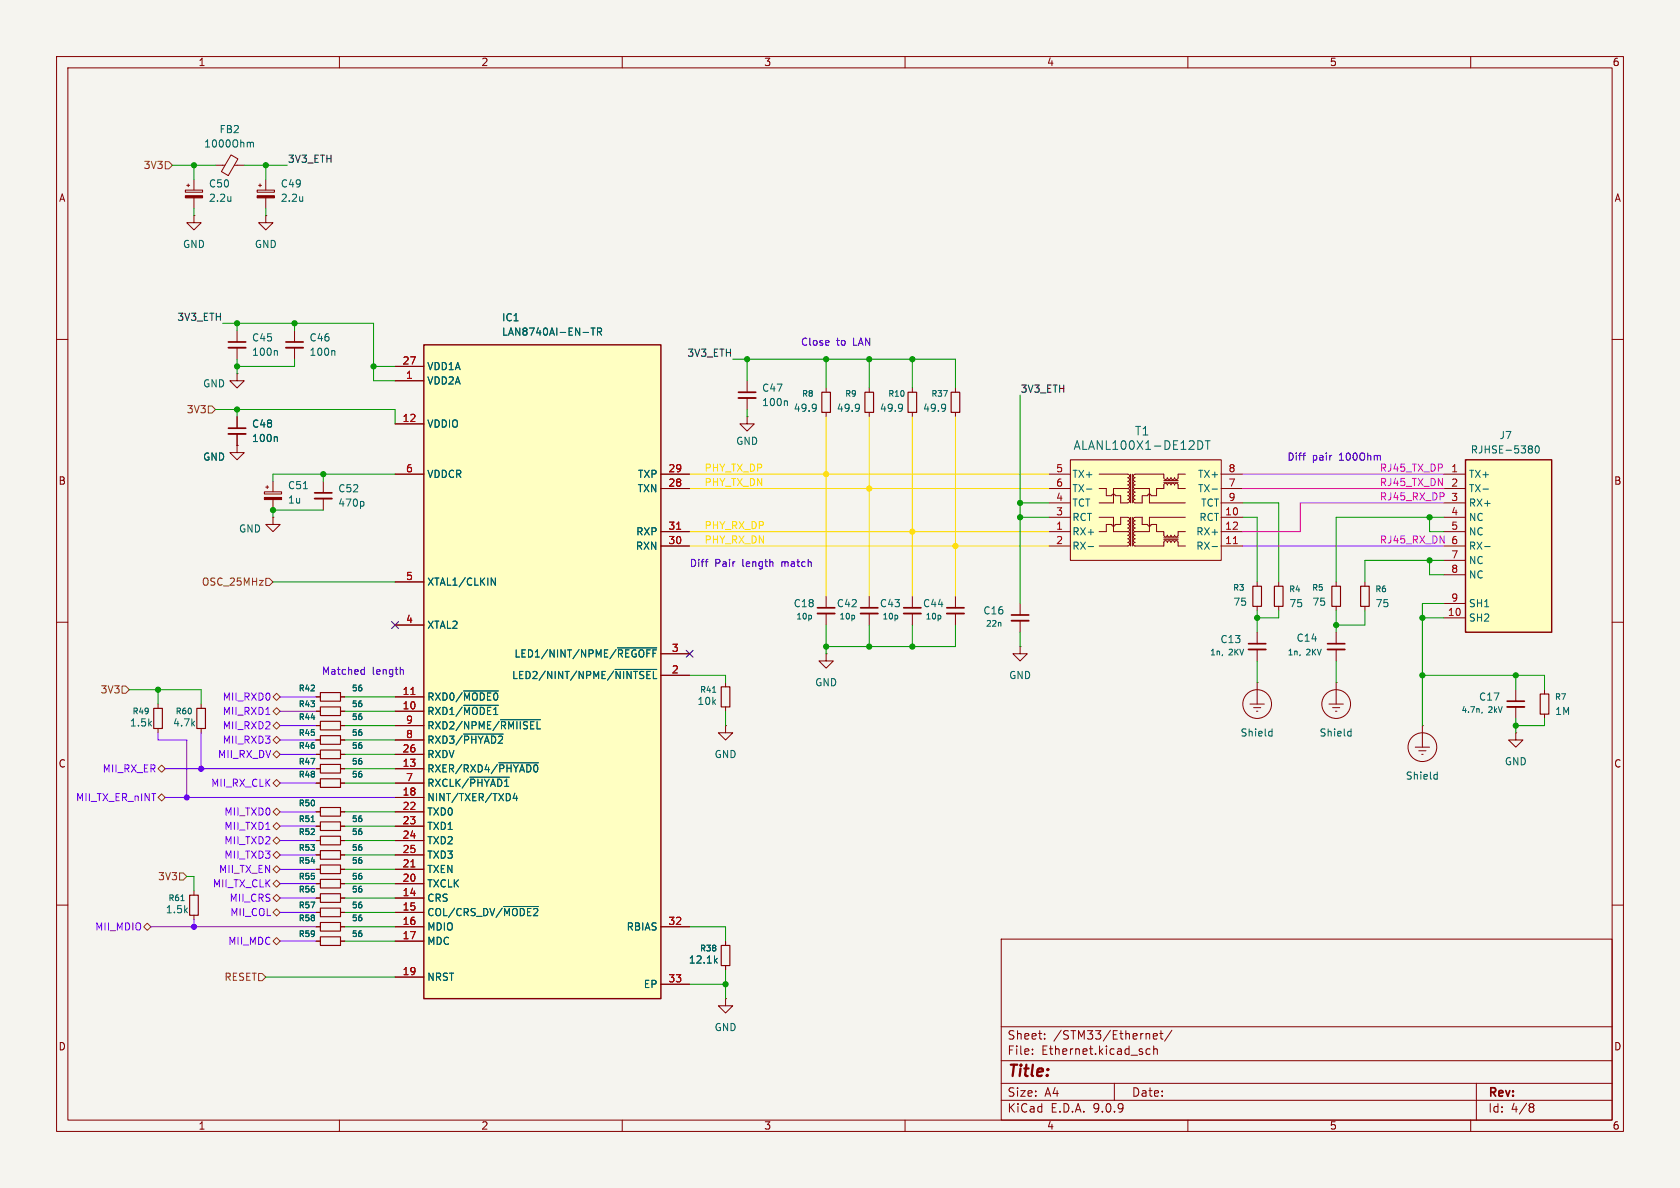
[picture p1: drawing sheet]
<svg xmlns="http://www.w3.org/2000/svg" width="297mm" height="210mm" viewBox="0 0 297 210" stroke-linecap="round" stroke-linejoin="round" font-family="sans-serif">
<path d="M0 0h297v210h-297z" fill="#f5f4ef" stroke="#f5f4ef" stroke-width=".18"/>
<g fill="none" stroke="#840000" stroke-width=".18">
<path d="M10 10h277v190h-277zM12 12h273v186h-273zM60 10v2M110 10v2M160 10v2M210 10v2M260 10v2M45.5 33.6h3v.4h-3zM45.7 32.8h.5M46 32.5v.5M47 38.1v1.3h1.3l-1.3 1.2-1.3-1.2h1.3M47 38.1h.1"/>
<path d="M47 31.8v1.8M47 35v1.8M10 60h2M285 60h2M48.3 91.4v1.3h1.2l-1.2 1.3-1.3-1.3h1.3M48.3 91.4h.1M10 110h2M146 115.6v1.2h1.3l-1.3 1.3-1.2-1.3h1.2M146 115.6h.1M146 105.4v2M146 108.5v2M153.7 105.4v2"/>
<path d="M153.7 108.5v2M161.3 105.4v2M161.3 108.5v2M285 110h2M55.9 133.4h.7M55.9 130.8h.7M60.2 133.4h.8M60.2 130.8h.8M128.3 128.3v1.2h1.2l-1.2 1.3-1.3-1.3h1.3M128.3 128.3h.1M273 121.9v.8M273 126.2v.8"/>
<path d="M55.9 143.5h.7M60.2 143.5h.8M10 160h2M177 166h108v32h-108zM285 160h2M60 198v2M110 198v2M160 198v2M177 194.5h108M177 191.5h108M177 187.5h108M177 181.5h108"/>
<path d="M182.5 186.3v.1M182.5 185.5v.1M184.7 183.6v.1M184.7 182.8v.1M197 191.5v3M203.3 185.5l-.4-.1-.3 .3v.4l.1 .2h.6M203.9 183.2l.7-.1-.1-.3-.4-.1-.2 .2 .1 .7h.5M204 185.5l.2-.1 .3 .1 .1 .9M204 184.9v1.5M205 182.7h.6M205.2 182.2v1.3l.4 .2M207.2 182.1l-1.3 2"/>
<path d="M210 198v2M260 198v2M261 191.5v6.5M270.6 195.1l.4 .1 .2 .2-.3 .3M270.6 195.7h.3M270.9 195.7l.2 .2 .1 .4-.2 .2-.4 .1"/>
</g>
<path d="M56.6 132.6h3.6v1.5h-3.6zM56.6 130h3.6v1.6h-3.6zM272.3 122.7h1.5v3.5h-1.5zM56.6 142.7h3.6v1.6h-3.6z" fill="none" stroke="#840000" stroke-width=".2"/>
<path d="M45.5 34.6h3v.4h-3z" fill="#840000" stroke="#840000" stroke-width=".18"/>
<path d="M53.5 34.7v.9M53.5 35.5h.1" fill="none" stroke="#006464" stroke-width=".18"/>
<path d="M144.5 107.4h3.1M152.1 107.4h3.1M159.8 107.4h3" fill="none" stroke="#840000" stroke-width=".3"/>
<path d="M144.5 108.5h3.1M152.1 108.5h3.1M159.8 108.5h3" fill="none" stroke="#840000" stroke-width=".33"/>
<path d="M74.9 61h41.9v115.5h-41.9z" fill="#ffffc2"/>
<path d="M74.9 61h41.9v115.5h-41.9z" fill="none" stroke="#840000" stroke-width=".25"/>
<g fill="none" stroke="#840000" stroke-width=".18">
<path d="M38.1 29.2h1.7M40.8 27.4l1.3 .7-1.7 2.9-1.3-.7zM41.4 29.2h1.8M41.9 58.4v2.1M52.1 58.4v2.1M41.9 78.7v1.3h1.3l-1.3 1.3-1.3-1.3h1.3M41.9 78.7h.1M41.9 61.5v2M41.9 73.7v2M41.9 76.7v2M52.1 61.5v2M69.8 64.8h5.1"/>
<path d="M69.8 67.3h5.1M69.8 74.9h5.1M146 68.6v.7M146 72.9v.8M153.7 68.6v.7M153.7 72.9v.8M46.7 86.9h3.1v.4h-3.1zM47 86.1h.5M47.2 85.9v.5M48.3 85.1v1.8M48.3 88.3v1.9M57.1 85.1v2"/>
<path d="M57.1 88.1v2.1M69.8 83.8h5.1M116.8 83.8h5.1M116.8 86.4h5.1M116.8 94h5.1M116.8 96.5h5.1M69.8 102.9h5.1M69.8 110.5h5.1M116.8 115.6h5.1M116.8 119.4h5.1M222.2 102.9v.7M222.2 107.2v.8"/>
<path d="M222.2 111.8v2M222.2 114.8v2M226.1 102.9v.7M226.1 107.2v.8M236.2 102.9v.7M236.2 107.2v.8M236.2 111.8v2M236.2 114.8v2M241.3 102.9v.7M241.3 107.2v.8M27.9 124.5v.7M27.9 128.8v.7"/>
<path d="M55.9 123.2h.7M55.9 125.7h.7M55.9 128.3h.7M55.9 135.9h.7M55.9 138.4h.7M60.2 123.2h.8M60.2 125.7h.8M60.2 128.3h.8M60.2 135.9h.8M60.2 138.4h.8M69.8 123.2h5.1M69.8 125.7h5.1"/>
<path d="M69.8 128.3h5.1M69.8 130.8h5.1M69.8 133.4h5.1M69.8 135.9h5.1M69.8 138.4h5.1M128.3 120.7v.7M128.3 125v.7M221 124.5h2.5M221.6 125.1h1.3M222.1 125.7h.3M222.2 120.7h.1M222.2 120.7v3.8"/>
<path d="M234.9 124.5h2.6M235.6 125.1h1.3M236.1 125.7h.2M236.2 120.7h.1M236.2 120.7v3.8M250.2 132.1h2.5M250.8 132.7h1.3M251.3 133.4h.3M251.5 128.3h.1M251.5 128.3v3.8M268 129.5v1.3h1.2l-1.2 1.3-1.3-1.3h1.3M268 129.5h.1"/>
<path d="M268 121.9v2.1M268 125v2M34.3 157.5v.7M69.8 141h5.1M69.8 143.5h5.1M69.8 146.1h5.1M69.8 148.6h5.1M69.8 151.1h5.1M69.8 153.7h5.1M69.8 156.2h5.1M69.8 158.8h5.1M34.3 161.8v.8"/>
<path d="M69.8 161.3h5.1M69.8 163.8h5.1M69.8 166.4h5.1M69.8 172.7h5.1M116.8 163.8h5.1M116.8 174h5.1"/>
<circle cx="222.2" cy="124.5" r="2.54"/>
<circle cx="236.2" cy="124.5" r="2.54"/>
<circle cx="251.5" cy="132.1" r="2.54"/>
</g>
<path d="M119.6 93.6h.7M72.6 122.8h.8M72.6 153.3h.8" fill="none" stroke="#a90000" stroke-width=".18"/>
<g fill="none" stroke="#006464" stroke-width=".18">
<path d="M44.3 25.3l.1-.2 .3 .1 .1 .8M104.5 58h.7M104.8 58v1.3M105.6 58.6h.6l.2-.2-.1-.3-.7-.1v1.3M105.9 58.6l.5 .7M48.9 62l.1 .2v.6M48.9 77.2l.1 .2v.7M59 62l.2 .2v.6M144.2 71.5l.1 .1a1.07 1.07 0 0 1-.2 1M144.3 72l-.1 .2M151.8 71.5l.1 .1a1.07 1.07 0 0 1-.2 1M151.9 72l-.1 .2"/>
<path d="M53.6 86.4h.8M64.1 88.6l.2 .3v.3l-.2 .3M86.8 102.2l.8 1.2v-1.2M108.7 118.3h7.4M109.2 114.5h6.9M115.5 120h.6M82 122.1h6.1M82 124.7h6.1M82 129.8h7M83 137.4h7M88.2 134.8h7M88.5 127.2h7"/>
<path d="M126 122.4h.5M224.5 129.3h.4M224.9 130.1h-.4M224.9 128.8v1.3M238.5 129.3h.4M238.9 128.8v1.3M238.9 130.1h-.4M253.7 136.9l.4 .1M254.1 136.5v1.2M254.1 137.7h-.4M262 125.9l-.1 .2M32 159.2h.6"/>
<path d="M91 140.2l-.3 .9h.8M91.3 140.7v.8M89 160.2h6.2"/>
</g>
<g fill="none" stroke="#840000" stroke-width=".2">
<path d="M145.3 69.3h1.5v3.6h-1.5zM152.9 69.3h1.5v3.6h-1.5zM221.5 103.6h1.5v3.6h-1.5zM225.3 103.6h1.5v3.6h-1.5zM235.5 103.6h1.5v3.6h-1.5zM240.5 103.6h1.6v3.6h-1.6zM27.2 125.2h1.5v3.6h-1.5zM56.6 125h3.6v1.5h-3.6zM56.6 137.7h3.6v1.5h-3.6zM56.6 127.5h3.6v1.5h-3.6zM56.6 122.4h3.6v1.6h-3.6zM56.6 135.1h3.6v1.6h-3.6z"/>
<path d="M127.5 121.4h1.5v3.6h-1.5zM33.5 158.2h1.6v3.6h-1.6z"/>
</g>
<path d="M40.4 60.5h3M40.4 75.7h3M50.5 60.5h3.1M55.6 87.1h3.1M220.7 113.8h3.1M234.7 113.8h3M266.4 124h3.1" fill="none" stroke="#840000" stroke-width=".3"/>
<path d="M40.4 61.5h3M40.4 76.7h3M50.5 61.5h3.1M55.6 88.1h3.1M220.7 114.8h3.1M234.7 114.8h3M266.4 125h3.1" fill="none" stroke="#840000" stroke-width=".33"/>
<path d="M46.7 87.9h3.1v.4h-3.1z" fill="#840000" stroke="#840000" stroke-width=".18"/>
<path d="M259.1 81.3h15.2v30.5h-15.2z" fill="#ffffc2"/>
<path d="M259.1 81.3h15.2v30.5h-15.2z" fill="none" stroke="#840000" stroke-width=".25"/>
<g fill="none" stroke="#840000" stroke-width=".18">
<path d="M161.3 68.6v.7M161.3 72.9v.8M255.3 83.8h3.8M255.3 86.4h3.8M255.3 88.9h3.8M255.3 91.4h3.8M255.3 94h3.8M255.3 96.5h3.8M255.3 99.1h3.8M255.3 101.6h3.8M255.3 106.7h3.8M255.3 109.2h3.8"/>
<path d="M35.6 124.5v.7M35.6 128.8v.7M55.9 156.2h.7M55.9 158.8h.7M60.2 156.2h.8M60.2 158.8h.8M55.9 161.3h.7M55.9 163.8h.7M55.9 166.4h.7M60.2 161.3h.8M60.2 163.8h.8M60.2 166.4h.8"/>
<path d="M128.3 176.5v1.3h1.2l-1.2 1.3-1.3-1.3h1.3M128.3 176.5h.1M128.3 166.4v.7M128.3 170.7v.8"/>
</g>
<path d="M159.4 71.5l.1 .1a1.07 1.07 0 0 1-.1 1M159.6 72l-.2 .2M270.8 78.9l.1 .2-.1 .2M270.8 79.4l.1 .2-.1 .4M271.5 78.9l.2-.1a.68 .68 0 0 1 .4 .6 .68 .68 0 0 1-.4 .7l-.2-.1-.1-.4zM262.2 86.5h.9M262.5 96.6h.9M126.4 169.8l.4 .5M126.8 169.4l-.5 .5" fill="none" stroke="#006464" stroke-width=".18"/>
<path d="M160.5 69.3h1.6v3.6h-1.6zM34.8 125.2h1.5v3.6h-1.5zM56.6 155.4h3.6v1.6h-3.6zM56.6 158h3.6v1.5h-3.6zM56.6 160.5h3.6v1.6h-3.6zM56.6 163.1h3.6v1.5h-3.6zM56.6 165.6h3.6v1.5h-3.6zM127.5 167.1h1.5v3.6h-1.5z" fill="none" stroke="#840000" stroke-width=".2"/>
<path d="M189.2 81.3h26.7v17.8h-26.7z" fill="#ffffc2"/>
<g fill="none" stroke="#840000" stroke-width=".18">
<path d="M32.8 33.6h3v.4h-3zM33 32.8h.5M33.3 32.5v.5M34.3 38.1v1.3h1.3l-1.3 1.2-1.3-1.2h1.3M34.3 38.1h.1M34.3 31.8v1.8M34.3 35v1.8M41.9 66v1.3h1.3l-1.3 1.3-1.3-1.3h1.3M41.9 66h.1M41.9 78.7h.1M41.9 73.7v2M41.9 76.7v2"/>
<path d="M69.8 64.8h5.1M69.8 67.3h5.1M69.8 74.9h5.1M132.1 73.7v1.2h1.2l-1.2 1.3-1.3-1.3h1.3M132.1 73.7h.1M132.1 67.3v2M132.1 70.4v2M168.9 68.6v.7M168.9 72.9v.8M69.8 83.8h5.1M116.8 83.8h5.1M116.8 86.4h5.1"/>
<path d="M116.8 94h5.1M116.8 96.5h5.1M185.4 83.8h3.8M185.4 86.4h3.8M185.4 88.9h3.8M185.4 91.4h3.8M185.4 94h3.8M185.4 96.5h3.8M189.2 81.3h26.7v17.8h-26.7zM194.3 86.4h1.3v1.2h.9l.3-.3 .3 .1 .1 .2h.9v1.3h1.3l.2-.1 .1-.3-.3-.2 .2-.2 .1-.2-.3-.3M194.3 83.8h5.2l.2 .4-.3 .2 .2 .2 .1 .2-.3 .3M194.3 91.4h2.5v2.6l2.7-.1 .2-.3-.3-.3 .2-.1 .1-.2-.3-.3"/>
<path d="M194.3 96.5h5.1M199.4 92.1l.3-.3-.2-.3-1.4-.1v1.3h-.9l-.3 .3-.3-.1-.1-.2h-.9v1.3h-1.3M199.4 85.1l.2 .1 .1 .2-.1 .2-.2 .1M199.4 85.7l.2 .1 .1 .2-.1 .3h-.2M199.4 86.4l.2 .1 .1 .2-.1 .2-.2 .1M199.4 87l.2 .1 .1 .2-.1 .2-.2 .1M199.4 92.1l.2 .1 .1 .2-.1 .2-.2 .1M199.4 94l.2 .1 .1 .2-.1 .2-.2 .1 .3 .3-.1 .2-.2 .1 .2 .2 .1 .2-.3 .3M199.4 95.9l.2 .1 .1 .2-.1 .2-.2 .1M199.4 86.4h-2.6v2.5h-2.5M199.9 83.8v5.1M199.9 91.4v5.1"/>
<path d="M200.2 83.8v5.1M200.2 91.4v5.1M200.7 85.1l-.3 .1v.2v.2l.3 .1M200.7 85.7l-.3 .1v.2v.3h.3M200.7 86.4l-.3 .1v.2v.2l.3 .1M200.7 87l-.3 .1v.2v.2l.3 .1M200.7 92.7l-.3-.3v-.2l.3-.1-.3-.2v-.4l1.5-.1v1.3h1M200.7 94l-.3 .1v.2v.2l.3 .1M200.7 94.6l-.3 .1v.2v.2l.3 .1M200.7 95.3l-.3 .1v.2v.2l.3 .1M200.7 86.4h2.5v2.5h6.3M202.9 87.6h-1v1.3l-1.5-.1v-.3l.3-.2-.3-.2v-.2l.3-.3"/>
<path d="M202.9 92.7l.1 .2 .2 .1 .3-.3h1v1.3h1.2l.1 .8 .4 .1 .2-.3M205.7 85.2h2.6M205.7 95.1h2.6M205.7 84.9h2.6M205.7 95.4h2.6M206.4 84.5l-.2 .2h-.4l-.1-.9h-5.1l-.2 .3v.3h.3l-.3 .4v.2l.3 .1M206.4 95.9l-.2-.3-.4 .1-.1 .8h-5.1l-.2-.3v-.2l.3-.1M206.4 85.7l-.2-.3-.4 .1-.1 .9h-1.2v1.2h-1l-.1-.2-.2-.1-.3 .3M206.4 84.5l.1 .2 .2 .1 .3-.3 .3 .2h.2l.1-.2 .2 .2 .2 .1 .3-.3M206.4 85.7l.3-.3 .2 .1 .1 .2 .2-.3 .3 .1 .1 .2 .2-.2 .2-.1 .3 .3M206.4 94.6l.1 .2 .2 .1 .3-.3 .3 .3h.2l.1-.3 .2 .2 .2 .1 .3-.3M206.4 95.9l.3-.3 .2 .1 .1 .2 .2-.3h.3l.1 .3 .2-.2 .2-.1 .3 .3"/>
<path d="M208.3 85.7v.7h1.2M208.3 95.9v.6h1.2M209.5 91.4h-6.3v2.6l-2.7-.1-.1-.3 .3-.3-.3-.1v-.2l.3-.3M209.5 83.8h-1.2v.7M209.5 94h-1.2v.6M215.9 83.8h3.8M215.9 86.4h3.8M215.9 88.9h3.8M215.9 91.4h3.8M215.9 94h3.8M215.9 96.5h3.8M69.8 102.9h5.1"/>
<path d="M69.8 110.5h5.1M116.8 115.6h5.1M116.8 119.4h5.1M168.9 105.4v2M168.9 108.5v2M180.3 114.3v1.3h1.3l-1.3 1.2-1.2-1.2h1.2M180.3 114.3h.1M180.3 106.7v2M180.3 109.7v2.1M55.9 128.3h.7M55.9 138.4h.7M55.9 125.7h.7"/>
<path d="M55.9 135.9h.7M55.9 130.8h.7M55.9 133.4h.7M55.9 123.2h.7M60.2 128.3h.8M60.2 138.4h.8M60.2 125.7h.8M60.2 135.9h.8M60.2 130.8h.8M60.2 133.4h.8M60.2 123.2h.8M69.8 128.3h5.1"/>
<path d="M69.8 138.4h5.1M69.8 125.7h5.1M69.8 135.9h5.1M69.8 130.8h5.1M69.8 133.4h5.1M69.8 123.2h5.1M55.9 146.1h.7M55.9 148.6h.7M55.9 151.1h.7M55.9 153.7h.7M55.9 143.5h.7M55.9 156.2h.7"/>
<path d="M55.9 158.8h.7M60.2 146.1h.8M60.2 148.6h.8M60.2 151.1h.8M60.2 153.7h.8M60.2 143.5h.8M60.2 156.2h.8M60.2 158.8h.8M69.8 146.1h5.1M69.8 148.6h5.1M69.8 151.1h5.1M69.8 153.7h5.1"/>
<path d="M69.8 143.5h5.1M69.8 141h5.1M69.8 156.2h5.1M69.8 158.8h5.1M55.9 161.3h.7M55.9 163.8h.7M55.9 166.4h.7M60.2 161.3h.8M60.2 163.8h.8M60.2 166.4h.8M69.8 161.3h5.1M69.8 163.8h5.1"/>
<path d="M69.8 166.4h5.1M69.8 172.7h5.1M116.8 163.8h5.1M116.8 174h5.1M128.3 166.4v.7M128.3 170.7v.8"/>
</g>
<g fill="none" stroke="#006464" stroke-width=".18">
<path d="M40.8 34.7v.9M40.8 35.5h.1M104.5 58h.7M104.8 58v1.3M105.6 58.6h.6l.2-.2-.1-.3-.7-.1v1.3M105.9 58.6l.5 .7M48.9 77.2l.1 .2v.7M139 70.9l.2 .1v.7M167 71.5l.1 .1a1.07 1.07 0 0 1-.1 1M167.2 72l-.2 .2M211.8 77.9a.77 .77 0 0 1 .8 .8 .77 .77 0 0 1-.8 .7M213.1 77.9h.8"/>
<path d="M213.5 77.9v1.5M192.1 86.5h.9M192.4 96.6h.9M214.3 86.5h.9M214.3 96.6h.9M86.8 102.2l.8 1.2v-1.2M108.7 118.3h7.4M109.2 114.5h6.9M115.5 120h.6M82 122.1h6.1M82 124.7h6.1M82 129.8h7"/>
<path d="M83 137.4h7M88.2 134.8h7M88.5 127.2h7M55 145.2h.6M91 140.2l-.3 .9h.8M91.3 140.7v.8M89 160.2h6.2M126.4 169.8l.4 .5M126.8 169.4l-.5 .5"/>
</g>
<path d="M119.6 93.6h.7M218 96.1h.8M72.6 122.8h.8M72.6 153.3h.8" fill="none" stroke="#a90000" stroke-width=".18"/>
<path d="M32.8 34.6h3v.4h-3z" fill="#840000" stroke="#840000" stroke-width=".18"/>
<path d="M130.6 69.3h3M167.4 107.4h3M178.8 108.7h3.1" fill="none" stroke="#840000" stroke-width=".3"/>
<path d="M130.6 70.4h3M167.4 108.5h3M178.8 109.7h3.1" fill="none" stroke="#840000" stroke-width=".33"/>
<path d="M168.1 69.3h1.6v3.6h-1.6zM56.6 145.3h3.6v1.5h-3.6zM56.6 147.8h3.6v1.6h-3.6zM56.6 150.4h3.6v1.5h-3.6zM56.6 152.9h3.6v1.5h-3.6z" fill="none" stroke="#840000" stroke-width=".2"/>
<g fill="none" stroke="#725600" stroke-width=".18">
<path d="M29.2 28.6h.6l.7 .6-.7 .6h-.6zM36.8 71.8h.7l.6 .6-.6 .6h-.7zM47 102.2h.6l.7 .7-.7 .6h-.6zM21.6 121.3h.6l.7 .6-.7 .7h-.6zM27.9 135.9l.7-.6 .6 .6-.6 .6zM48.3 133.4l.6-.7 .6 .7-.6 .6zM48.3 125.7l.6-.6 .6 .6-.6 .7zM48.3 123.2l.6-.6 .6 .6-.6 .6zM48.9 137.8l.6 .6-.6 .7-.6-.7zM48.9 127.6l.6 .7-.6 .6-.6-.6zM48.9 130.2l.6 .6-.6 .6-.6-.6zM27.9 141l.7-.7 .6 .7-.6 .6z"/>
<path d="M31.7 154.3h.7l.6 .6-.6 .7h-.7zM48.3 148.6l.6-.6 .6 .6-.6 .6zM48.3 146.1l.6-.7 .6 .7-.6 .6zM48.3 151.1l.6-.6 .6 .6-.6 .7zM48.3 143.5l.6-.6 .6 .6-.6 .6zM48.3 156.2l.6-.6 .6 .6-.6 .6zM48.3 158.8l.6-.7 .6 .7-.6 .6zM48.9 153l.6 .7-.6 .6-.6-.6zM25.4 163.8l.6-.6 .7 .6-.7 .7zM45.7 172.1h.7l.6 .6-.6 .7h-.7zM48.3 161.3l.6-.6 .6 .6-.6 .6zM48.3 166.4l.6-.7 .6 .7-.6 .6z"/>
</g>
<g fill="none" stroke="#7a00ff" stroke-width=".18">
<path d="M27.9 129.5v1.3h5.1v10.2M29.2 135.9h26.7M35.6 129.5v6.4M47 126.3h.7M49.5 130.8h6.4M49.5 123.2h6.4M49.5 128.3h6.4M49.5 133.4h6.4M49.5 138.4h6.4M49.5 125.7h6.4M29.2 141h40.6M49.5 143.5h6.4"/>
<path d="M49.5 146.1h6.4M49.5 158.8h6.4M49.5 156.2h6.4M49.5 148.6h6.4M49.5 153.7h6.4M49.5 151.1h6.4M26.7 163.8h29.2M34.3 162.6v1.2M49.5 161.3h6.4M49.5 166.4h6.4"/>
</g>
<g fill="none" stroke="#009600" stroke-width=".18">
<path d="M30.5 29.2h7.6M34.3 29.2v2.6M34.3 36.8v1.3M43.2 29.2h7.6M47 29.2v2.6M47 36.8v1.3M39.4 57.2h26.6v10.1h3.8M41.9 57.2v1.2M52.1 57.2v1.2M38.1 72.4h31.7v2.5M41.9 63.5v2.5M41.9 72.4v1.3"/>
<path d="M52.1 63.5v1.3h-10.2M66 64.8h3.8M129.5 63.5h39.4v5.1M132.1 63.5v3.8M132.1 72.4v1.3M146 63.5v5.1M153.7 63.5v5.1M161.3 63.5v5.1M180.3 69.9v36.8M57.1 90.2h-8.8v1.2M57.1 83.8v1.3M69.8 83.8h-21.5v1.3"/>
<path d="M180.3 91.4h5.1M180.3 88.9h5.1M219.7 91.4h2.5v11.5M219.7 88.9h6.4v14M252.7 91.4v2.6h2.6M252.7 99.1v2.5h2.6M255.3 91.4h-19.1v11.5M255.3 99.1h-14v3.8M48.3 102.9h21.5M121.9 119.4h6.4v1.3M146 110.5v5.1M153.7 110.5v3.8"/>
<path d="M161.3 110.5v3.8M168.9 110.5v3.8h-22.9M180.3 111.8v2.5M222.2 108v3.8M222.2 116.8v3.9M226.1 108v1.2h-3.9M236.2 108v3.8M236.2 116.8v3.9M241.3 108v2.5h-5.1M251.5 119.4h21.5v2.5M251.5 109.2h3.8M255.3 106.7h-3.8v21.6"/>
<path d="M268 119.4v2.5M22.9 121.9h12.7v2.6M27.9 121.9v2.6M61 133.4h8.8M61 128.3h8.8M61 130.8h8.8M61 135.9h8.8M61 125.7h8.8M61 123.2h8.8M61 138.4h8.8M128.3 125.7v2.6M268 127v2.5"/>
<path d="M273 127v1.3h-5M33 154.9h1.3v2.6M61 158.8h8.8M61 143.5h8.8M61 146.1h8.8M61 156.2h8.8M61 153.7h8.8M61 151.1h8.8M61 148.6h8.8M47 172.7h22.8M61 161.3h8.8M61 163.8h8.8"/>
<path d="M61 166.4h8.8M121.9 163.8h6.4v2.6M121.9 174h6.4M128.3 171.5v5"/>
</g>
<path d="M146 73.7v31.7M153.7 73.7v31.7M161.3 73.7v31.7M168.9 73.7v31.7M121.9 96.5h63.5M121.9 83.8h63.5M121.9 86.4h63.5M121.9 94h63.5" fill="none" stroke="#fd0" stroke-width=".18"/>
<path d="M219.7 83.8h35.6M219.7 96.5h35.6M219.7 86.4h35.6M255.3 88.9h-25.4v5.1h-10.2" fill="none" stroke="#ff00e3" stroke-width=".18"/>
<path d="M69.2 109.9l1.3 1.2M70.5 109.9l-1.3 1.2M121.3 115l1.2 1.2M122.5 115l-1.2 1.2" fill="none" stroke="#000084" stroke-width=".18"/>
<path d="M124.7 99.3h.5M125 98.9h.2M230.3 80.5h.5M230.7 80.1h.1M64.1 118.4h.3M64.4 117.9v1.3M64.4 119.1l-.3 .1M70.9 118.4l.4 .1v.7" fill="none" stroke="#0000c2" stroke-width=".18"/>
<g fill="#fd0" stroke="#fd0" stroke-width=".18">
<circle cx="146" cy="83.8" r=".46"/>
<circle cx="153.7" cy="86.4" r=".46"/>
<circle cx="168.9" cy="96.5" r=".46"/>
<circle cx="161.3" cy="94" r=".46"/>
</g>
<g fill="#009600" stroke="#009600" stroke-width=".18">
<circle cx="161.3" cy="114.3" r=".46"/>
<circle cx="146" cy="114.3" r=".46"/>
<circle cx="180.3" cy="88.9" r=".46"/>
<circle cx="180.3" cy="91.4" r=".46"/>
<circle cx="132.1" cy="63.5" r=".46"/>
<circle cx="146" cy="63.5" r=".46"/>
<circle cx="161.3" cy="63.5" r=".46"/>
<circle cx="153.7" cy="63.5" r=".46"/>
<circle cx="153.7" cy="114.3" r=".46"/>
<circle cx="251.5" cy="109.2" r=".46"/>
<circle cx="268" cy="128.3" r=".46"/>
<circle cx="251.5" cy="119.4" r=".46"/>
<circle cx="252.7" cy="99.1" r=".46"/>
<circle cx="252.7" cy="91.4" r=".46"/>
<circle cx="268" cy="119.4" r=".46"/>
<circle cx="236.2" cy="110.5" r=".46"/>
<circle cx="222.2" cy="109.2" r=".46"/>
<circle cx="27.9" cy="121.9" r=".46"/>
<circle cx="57.1" cy="83.8" r=".46"/>
<circle cx="66" cy="64.8" r=".46"/>
<circle cx="128.3" cy="174" r=".46"/>
<circle cx="48.3" cy="90.2" r=".46"/>
<circle cx="47" cy="29.2" r=".46"/>
<circle cx="41.9" cy="72.4" r=".46"/>
<circle cx="41.9" cy="64.8" r=".46"/>
<circle cx="52.1" cy="57.2" r=".46"/>
<circle cx="34.3" cy="29.2" r=".46"/>
<circle cx="41.9" cy="57.2" r=".46"/>
</g>
<g fill="#7a00ff" stroke="#7a00ff" stroke-width=".18">
<circle cx="35.6" cy="135.9" r=".46"/>
<circle cx="34.3" cy="163.8" r=".46"/>
<circle cx="33" cy="141" r=".46"/>
</g>
<text font-size="2.8" fill="#840000" x="178" y="190.9">Title:</text>
<g font-size="2.1" fill="#006464">
<text x="200.5" y="77.2">T1</text>
<text x="189.7" y="79.7">ALANL100X1-DE12DT</text>
</g>
<g font-size="2.1" fill="#840000">
<text x="178" y="184">Sheet:</text>
<text x="186.2" y="184">/STM33/Ethernet/</text>
<text x="178" y="186.7">File:</text>
<text x="184.1" y="186.7">Ethernet.kicad_sch</text>
<text x="178" y="196.9">KiCad</text>
<text x="178" y="194.1">Size:</text>
<text x="184.7" y="194.1">A4</text>
<text x="185.7" y="196.9">E.D.A.</text>
<text x="193.3" y="196.9">9.0.9</text>
<text x="200" y="194.1">Date:</text>
<text x="263" y="194.3">Rev:</text>
<text x="263" y="196.9">Id:</text>
<text x="267.1" y="196.9">4/8</text>
</g>
<g font-size="1.8" fill="#840000">
<text x="35" y="11.9">1</text>
<text x="85" y="11.9">2</text>
<text x="135" y="11.9">3</text>
<text x="185" y="11.9">4</text>
<text x="235" y="11.9">5</text>
<text x="285" y="11.9">6</text>
<text x="10.3" y="35.9">A</text>
<text x="285.3" y="35.9">A</text>
<text x="10.3" y="85.9">B</text>
<text x="285.3" y="85.9">B</text>
<text x="10.3" y="135.9">C</text>
<text x="285.3" y="135.9">C</text>
<text x="10.3" y="185.9">D</text>
<text x="285.3" y="185.9">D</text>
<text x="35" y="199.9">1</text>
<text x="85" y="199.9">2</text>
<text x="135" y="199.9">3</text>
<text x="185" y="199.9">4</text>
<text x="235" y="199.9">5</text>
<text x="285" y="199.9">6</text>
</g>
<g font-size="1.8" fill="#006464">
<text x="38.7" y="23.7">FB2</text>
<text x="36" y="26.3">1000Ohm</text>
<text x="36.8" y="33.3">C50</text>
<text x="36.8" y="35.9">2.2u</text>
<text x="49.5" y="33.3">C49</text>
<text x="49.5" y="35.9">2.2u</text>
<text x="32.3" y="44">GND</text>
<text x="45" y="44">GND</text>
<text x="88.7" y="57">IC1</text>
<text x="88.7" y="59.5">LAN8740AI-EN-TR</text>
<text x="44.5" y="63.1">100n</text>
<text x="44.5" y="60.6">C45</text>
<text x="54.6" y="63.1">100n</text>
<text x="54.6" y="60.6">C46</text>
<text x="75.4" y="65.6">VDD1A</text>
<text x="35.8" y="68.7">GND</text>
<text x="75.4" y="68.2">VDD2A</text>
<text x="134.6" y="72">100n</text>
<text x="134.6" y="69.4">C47</text>
<text x="44.5" y="75.8">C48</text>
<text x="75.4" y="75.8">VDDIO</text>
<text x="140.2" y="73">49.9</text>
<text x="147.8" y="73">49.9</text>
<text x="155.5" y="73">49.9</text>
<text x="163.1" y="73">49.9</text>
<text x="265" y="77.8">J7</text>
<text x="35.8" y="81.6">GND</text>
<text x="44.5" y="78.3">100n</text>
<text x="130" y="78.8">GND</text>
<text x="259.9" y="80.4">RJHSE-5380</text>
<text x="50.8" y="89.2">1u</text>
<text x="50.8" y="86.7">C51</text>
<text x="59.7" y="89.8">470p</text>
<text x="59.7" y="87.2">C52</text>
<text x="75.4" y="84.7">VDDCR</text>
<text x="112.6" y="87.2">TXN</text>
<text x="112.7" y="84.7">TXP</text>
<text x="189.5" y="84.7">TX+</text>
<text x="189.5" y="87.2">TX-</text>
<text x="189.5" y="89.8">TCT</text>
<text x="211.7" y="84.7">TX+</text>
<text x="211.7" y="87.2">TX-</text>
<text x="212.2" y="89.8">TCT</text>
<text x="259.6" y="84.7">TX+</text>
<text x="259.6" y="87.2">TX-</text>
<text x="259.6" y="89.8">RX+</text>
<text x="42.2" y="94.3">GND</text>
<text x="112.4" y="94.8">RXP</text>
<text x="189.5" y="92.3">RCT</text>
<text x="189.5" y="94.8">RX+</text>
<text x="211.4" y="94.8">RX+</text>
<text x="211.9" y="92.3">RCT</text>
<text x="259.6" y="92.3">NC</text>
<text x="259.6" y="94.8">NC</text>
<text x="112.3" y="97.4">RXN</text>
<text x="189.5" y="97.4">RX-</text>
<text x="211.4" y="97.4">RX-</text>
<text x="259.6" y="97.4">RX-</text>
<text x="259.6" y="99.9">NC</text>
<text x="75.4" y="103.7">XTAL1/CLKIN</text>
<text x="140.2" y="107.5">C18</text>
<text x="147.8" y="107.5">C42</text>
<text x="155.5" y="107.5">C43</text>
<text x="163.1" y="107.5">C44</text>
<text x="217.9" y="107.3">75</text>
<text x="227.8" y="107.5">75</text>
<text x="231.9" y="107.3">75</text>
<text x="243.1" y="107.5">75</text>
<text x="259.6" y="102.5">NC</text>
<text x="259.6" y="107.5">SH1</text>
<text x="75.4" y="111.4">XTAL2</text>
<text x="173.7" y="108.8">C16</text>
<text x="215.7" y="113.9">C13</text>
<text x="229.1" y="113.6">C14</text>
<text x="259.6" y="110.1">SH2</text>
<text x="90.8" y="116.4">LED1/NINT/NPME/~{REGOFF}</text>
<text x="75.4" y="124.1">RXD0/~{MODE0}</text>
<text x="90.4" y="120.2">LED2/NINT/NPME/~{NINTSEL}</text>
<text x="123.2" y="124.8">10k</text>
<text x="144" y="121.5">GND</text>
<text x="178.3" y="120.2">GND</text>
<text x="261.4" y="124.1">C17</text>
<text x="22.9" y="128.6">1.5k</text>
<text x="30.5" y="128.6">4.7k</text>
<text x="75.4" y="126.6">RXD1/~{MODE1}</text>
<text x="75.4" y="129.1">RXD2/NPME/~{RMIISEL}</text>
<text x="75.4" y="131.7">RXD3/~{PHYAD2}</text>
<text x="219.2" y="130.4">Shield</text>
<text x="233.2" y="130.4">Shield</text>
<text x="274.8" y="126.6">1M</text>
<text x="75.4" y="134.2">RXDV</text>
<text x="75.4" y="136.8">RXER/RXD4/~{PHYAD0}</text>
<text x="126.2" y="134.2">GND</text>
<text x="265.9" y="135.5">GND</text>
<text x="75.4" y="139.3">RXCLK/~{PHYAD1}</text>
<text x="75.4" y="141.8">NINT/TXER/TXD4</text>
<text x="248.4" y="138">Shield</text>
<text x="75.4" y="144.4">TXD0</text>
<text x="75.4" y="146.9">TXD1</text>
<text x="75.4" y="149.5">TXD2</text>
<text x="75.4" y="152">TXD3</text>
<text x="75.4" y="154.5">TXEN</text>
<text x="29.2" y="161.6">1.5k</text>
<text x="75.4" y="157.1">TXCLK</text>
<text x="75.4" y="159.6">CRS</text>
<text x="75.4" y="162.2">COL/CRS_DV/~{MODE2}</text>
<text x="75.4" y="164.7">MDIO</text>
<text x="75.4" y="167.2">MDC</text>
<text x="110.7" y="164.7">RBIAS</text>
<text x="75.4" y="173.6">NRST</text>
<text x="121.7" y="170.5">12.1k</text>
<text x="113.7" y="174.9">EP</text>
<text x="126.2" y="182.5">GND</text>
</g>
<g font-size="1.8" fill="#0f0f0f">
<text x="50.8" y="28.9">3V3_ETH</text>
<text x="31.2" y="56.8">3V3_ETH</text>
<text x="121.4" y="63.2">3V3_ETH</text>
<text x="180.3" y="69.5">3V3_ETH</text>
</g>
<g font-size="1.8" fill="#725600">
<text x="25.3" y="30.1">3V3</text>
<text x="32.9" y="73.3">3V3</text>
<text x="35.6" y="103.7">OSC_25MHz</text>
<text x="17.7" y="122.8">3V3</text>
<text x="27.8" y="155.8">3V3</text>
<text x="39.6" y="173.6">RESET</text>
</g>
<g font-size="1.8" fill="#a90000">
<text x="71.1" y="64.5">27</text>
<text x="71.7" y="67.1">1</text>
<text x="71.1" y="74.7">12</text>
<text x="71.7" y="83.6">6</text>
<text x="118.1" y="83.6">29</text>
<text x="186.6" y="83.6">5</text>
<text x="217.1" y="83.6">8</text>
<text x="256.5" y="83.6">1</text>
<text x="118.1" y="86.1">28</text>
<text x="186.6" y="86.1">6</text>
<text x="186.6" y="88.6">4</text>
<text x="217.1" y="86.1">7</text>
<text x="217.1" y="88.6">9</text>
<text x="256.5" y="86.1">2</text>
<text x="256.5" y="88.6">3</text>
<text x="118.1" y="93.7">31</text>
<text x="186.6" y="91.2">3</text>
<text x="186.6" y="93.7">1</text>
<text x="216.5" y="91.2">10</text>
<text x="216.5" y="93.7">12</text>
<text x="256.5" y="91.2">4</text>
<text x="256.5" y="93.7">5</text>
<text x="118.1" y="96.3">30</text>
<text x="186.6" y="96.3">2</text>
<text x="216.5" y="96.3">11</text>
<text x="256.5" y="96.3">6</text>
<text x="256.5" y="98.8">7</text>
<text x="256.5" y="101.3">8</text>
<text x="71.7" y="102.6">5</text>
<text x="256.5" y="106.4">9</text>
<text x="71.7" y="110.2">4</text>
<text x="255.9" y="109">10</text>
<text x="118.7" y="115.3">3</text>
<text x="118.7" y="119.1">2</text>
<text x="71.1" y="122.9">11</text>
<text x="71.1" y="125.5">10</text>
<text x="71.7" y="128">9</text>
<text x="71.7" y="130.6">8</text>
<text x="71.1" y="133.1">26</text>
<text x="71.1" y="135.6">13</text>
<text x="71.1" y="140.7">18</text>
<text x="71.1" y="143.3">22</text>
<text x="71.7" y="138.2">7</text>
<text x="71.1" y="145.8">23</text>
<text x="71.1" y="148.3">24</text>
<text x="71.1" y="150.9">25</text>
<text x="71.1" y="153.4">21</text>
<text x="71.1" y="156">20</text>
<text x="71.1" y="158.5">14</text>
<text x="71.1" y="161">15</text>
<text x="71.1" y="163.6">16</text>
<text x="71.1" y="166.1">17</text>
<text x="118.1" y="163.6">32</text>
<text x="71.1" y="172.5">19</text>
<text x="118.1" y="173.7">33</text>
</g>
<g font-size="1.8" fill="#0000c2">
<text x="141.5" y="61.3">Close</text>
<text x="147.9" y="61.3">to</text>
<text x="150.9" y="61.3">LAN</text>
<text x="227.5" y="81.6">Diff</text>
<text x="232" y="81.6">pair</text>
<text x="236.8" y="81.6">100Ohm</text>
<text x="121.9" y="100.4">Diff</text>
<text x="126.4" y="100.4">Pair</text>
<text x="131.3" y="100.4">length</text>
<text x="138.4" y="100.4">match</text>
<text x="56.8" y="119.5">Matched</text>
<text x="65.8" y="119.5">length</text>
</g>
<g font-size="1.8" fill="#fd0">
<text x="124.5" y="83.5">PHY_TX_DP</text>
<text x="124.5" y="86">PHY_TX_DN</text>
<text x="124.5" y="93.6">PHY_RX_DP</text>
<text x="124.5" y="96.2">PHY_RX_DN</text>
</g>
<g font-size="1.8" fill="#ff00e3">
<text x="243.8" y="83.5">RJ45_TX_DP</text>
<text x="243.8" y="88.6">RJ45_RX_DP</text>
<text x="243.8" y="86">RJ45_TX_DN</text>
<text x="243.8" y="96.2">RJ45_RX_DN</text>
</g>
<g font-size="1.8" fill="#7a00ff">
<text x="39.3" y="124.1">MII_RXD0</text>
<text x="39.3" y="126.6">MII_RXD1</text>
<text x="39.3" y="129.1">MII_RXD2</text>
<text x="39.3" y="131.7">MII_RXD3</text>
<text x="18.1" y="136.8">MII_RX_ER</text>
<text x="38.4" y="134.2">MII_RX_DV</text>
<text x="13.3" y="141.8">MII_TX_ER_nINT</text>
<text x="37.2" y="139.3">MII_RX_CLK</text>
<text x="39.6" y="149.5">MII_TXD2</text>
<text x="39.6" y="146.9">MII_TXD1</text>
<text x="39.6" y="144.4">MII_TXD0</text>
<text x="38.6" y="154.5">MII_TX_EN</text>
<text x="39.6" y="152">MII_TXD3</text>
<text x="37.5" y="157.1">MII_TX_CLK</text>
<text x="40.5" y="159.6">MII_CRS</text>
<text x="16.7" y="164.7">MII_MDIO</text>
<text x="40.2" y="167.2">MII_MDC</text>
<text x="40.6" y="162.2">MII_COL</text>
</g>
<g font-size="1.4" fill="#006464">
<text x="141.7" y="70.3">R8</text>
<text x="149.3" y="70.3">R9</text>
<text x="156.9" y="70.3">R10</text>
<text x="164.6" y="70.3">R37</text>
<text x="217.9" y="104.6">R3</text>
<text x="227.8" y="104.9">R4</text>
<text x="231.9" y="104.6">R5</text>
<text x="243" y="104.9">R6</text>
<text x="140.7" y="109.7">10p</text>
<text x="148.3" y="109.7">10p</text>
<text x="155.9" y="109.7">10p</text>
<text x="163.5" y="109.7">10p</text>
<text x="174.2" y="111">22n</text>
<text x="213.8" y="116.1">1n,</text>
<text x="217.2" y="116.1">2KV</text>
<text x="227.5" y="116.1">1n,</text>
<text x="230.9" y="116.1">2KV</text>
<text x="52.7" y="125.2">R43</text>
<text x="52.7" y="122.4">R42</text>
<text x="62.1" y="125.2">56</text>
<text x="62.1" y="122.4">56</text>
<text x="123.7" y="122.7">R41</text>
<text x="274.8" y="123.9">R7</text>
<text x="23.3" y="126.5">R49</text>
<text x="30.9" y="126.5">R60</text>
<text x="52.7" y="130.3">R45</text>
<text x="52.7" y="127.5">R44</text>
<text x="62.1" y="130.3">56</text>
<text x="62.1" y="127.5">56</text>
<text x="258.3" y="126.2">4.7n,</text>
<text x="263.1" y="126.2">2kV</text>
<text x="52.7" y="132.6">R46</text>
<text x="52.7" y="137.6">R48</text>
<text x="52.7" y="135.4">R47</text>
<text x="62.1" y="132.6">56</text>
<text x="62.1" y="137.6">56</text>
<text x="62.1" y="135.4">56</text>
<text x="52.7" y="142.7">R50</text>
<text x="52.7" y="145.5">R51</text>
<text x="52.7" y="147.8">R52</text>
<text x="62.1" y="145.5">56</text>
<text x="62.1" y="147.8">56</text>
<text x="52.7" y="155.7">R55</text>
<text x="52.7" y="150.6">R53</text>
<text x="52.7" y="152.9">R54</text>
<text x="62.1" y="155.7">56</text>
<text x="62.1" y="150.6">56</text>
<text x="62.1" y="152.9">56</text>
<text x="29.7" y="159.5">R61</text>
<text x="52.7" y="160.8">R57</text>
<text x="52.7" y="158">R56</text>
<text x="62.1" y="160.8">56</text>
<text x="62.1" y="158">56</text>
<text x="52.7" y="163">R58</text>
<text x="52.7" y="165.8">R59</text>
<text x="62.1" y="163">56</text>
<text x="62.1" y="165.8">56</text>
<text x="123.7" y="168.4">R38</text>
</g>
</svg>
